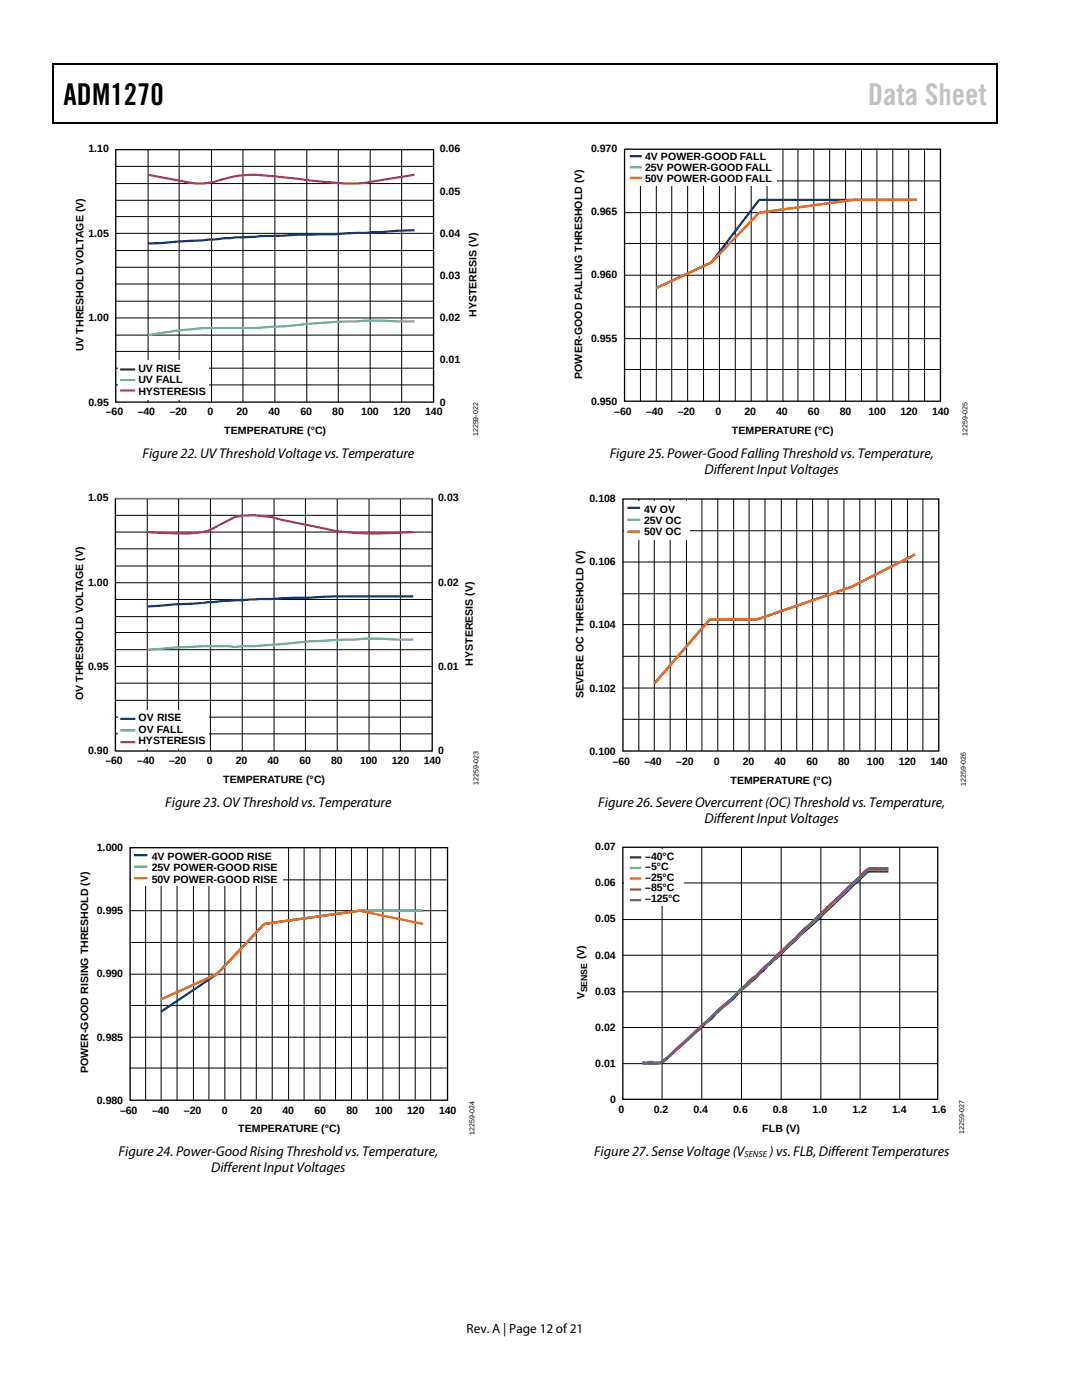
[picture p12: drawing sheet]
<svg xmlns="http://www.w3.org/2000/svg" width="216mm" height="279mm" viewBox="0 0 216 279" stroke-linecap="round" stroke-linejoin="round" font-family="sans-serif">
<path d="M10.5 12.7h.3v1h-.3zM10.5 12.7h.3v.3h-.3zM133.3 12.7h.3v.3h-.3zM198.8 12.7h.2v1h-.2zM198.8 12.7h.2v.3h-.2zM10.5 24.4h.3v.2h-.3zM133.1 24.4h.2v.2h-.2zM198.8 24.4h.2v.2h-.2z" fill="#000"/>
<path d="M10.7 13.7v10.7M10.8 12.8h122.5M133.6 12.8h65.2M198.9 13.7v10.7M10.8 24.5h188" fill="none" stroke="#000" stroke-width=".25"/>
<path d="M23.1 29.9h63.4v50.3h-63.4z" fill="none" stroke="#000" stroke-width=".26"/>
<g fill="none" stroke="#000" stroke-width=".2">
<path d="M23.1 40h63.4M23.1 36.6h63.4M23.1 33.2h63.4M29.6 29.9v50.3M35.7 29.9v50.3M42.2 29.9v50.3M48.5 29.9v50.3M54.8 29.9v50.3M61.2 29.9v50.3M67.5 29.9v50.3M73.9 29.9v50.3M80.1 29.9v50.3"/>
<path d="M23.1 56.7h63.4M23.1 53.3h63.4M23.1 50h63.4M23.1 43.2h63.4M23.1 46.6h63.4M23.1 76.8h63.4M23.1 73.5h63.4M23.1 70.1h63.4M23.1 66.9h63.4M23.1 60.1h63.4M23.1 63.5h63.4"/>
</g>
<path d="M82.7 46l-15.8 .7-14.9 .4-1 .2-3.9 .1-6.6 .6-10.9 .6" fill="none" stroke="#09347c" stroke-width=".44"/>
<path d="M82.7 64.2h-3.3a144.5 144.5 0 0 0-22.6 .9l-5.8 .4a81.5 81.5 0 0 0-15.9 .5l-5.5 .9" fill="none" stroke="#66b48b" stroke-width=".44"/>
<path d="M29.6 34.9l5.5 1a14.2 14.2 0 0 0 9.8-.2 21.3 21.3 0 0 1 9.3-.6l10.3 1.2a32.4 32.4 0 0 0 10.1-.1l8.1-1.3" fill="none" stroke="#e13353" stroke-width=".44"/>
<path d="M23.5 71.9h18.1v7.8h-18.1z" fill="#fff"/>
<path d="M24 73.7h3M82.5 119h-15.7l-15 .5-7.2 .4-4.2 .4-11 .7" fill="none" stroke="#09347c" stroke-width=".44"/>
<path d="M24 75.9h3M82.5 127.6l-6.6-.1a312 312 0 0 0-25.1 1.5h-2.6l-1.4 .1-1.1-.1h-5.3l-11 .7" fill="none" stroke="#66b48b" stroke-width=".44"/>
<path d="M24 78h3M29.4 106.2a57.6 57.6 0 0 0 11 0l1.1-.3 5.3-2.7a19.2 19.2 0 0 1 9.7 .6l5.2 1.1a53.1 53.1 0 0 0 17.5 1.5l3.3-.2" fill="none" stroke="#e13353" stroke-width=".44"/>
<path d="M23 99.5h63.2v50.4h-63.2z" fill="none" stroke="#000" stroke-width=".26"/>
<g fill="none" stroke="#000" stroke-width=".2">
<path d="M29.4 99.5v50.4M35.6 99.5v50.4M42 99.5v50.4M48.3 99.5v50.4M54.7 99.5v50.4M60.9 99.5v50.4M67.3 99.5v50.4M73.6 99.5v50.4M79.9 99.5v50.4M86.2 99.5h-63.2v50.4M23 119.6h63.2M23 113h63.2"/>
<path d="M23 109.5h63.2M23 106.2h63.2M23 102.8h63.2M23 116.3h63.2M23 139.8h63.2M23 136.3h63.2M23 129.7h63.2M23 126.2h63.2M23 123.1h63.2M23 133h63.2M23 146.5h63.2M23 143.1h63.2"/>
</g>
<path d="M86.2 99.5h-63.2v50.4" fill="none" stroke="#818181" stroke-width=".2"/>
<path d="M23.6 141.7h17.9v7.7h-17.9z" fill="#fff"/>
<path d="M24 143.5h3M84.4 181.8h-12.7l-19 2.6-9.4 10-11.2 7.5" fill="none" stroke="#09347c" stroke-width=".44"/>
<path d="M24 145.8h3M84.4 181.8h-12.7l-19 2.6-9.4 10-11.2 5" fill="none" stroke="#66b48b" stroke-width=".44"/>
<path d="M24 148.1h3" fill="none" stroke="#e13353" stroke-width=".44"/>
<g fill="none" stroke="#000" stroke-width=".2">
<path d="M25.9 175.6h63.2M29.1 169.3v50.2M32.1 169.3v50.2M35.3 169.3v50.2M38.6 169.3v50.2M41.7 169.3v50.2M44.9 169.3v50.2M48 169.3v50.2M51.1 169.3v50.2M54.3 169.3v50.2M57.6 169.3v50.2M60.7 169.3v50.2"/>
<path d="M63.9 169.3v50.2M67 169.3v50.2M70.1 169.3v50.2M73.3 169.3v50.2M76.4 169.3v50.2M79.7 169.3v50.2M82.8 169.3v50.2M85.9 169.3v50.2M25.9 188.1h63.2M25.9 194.4h63.2M25.9 181.8h63.2M25.9 213.2h63.2"/>
<path d="M25.9 200.7h63.2M25.9 207h63.2"/>
</g>
<path d="M84.4 184.4l-12.7-2.6-19 2.6-9.4 10-11.2 5" fill="none" stroke="#fd660d" stroke-width=".44"/>
<path d="M26.1 169.3h30.3v7.5h-30.3z" fill="#fff"/>
<path d="M182.9 39.9h-31.4l-9.5 12.5-11 5.1M26.8 170.7h2.6" fill="none" stroke="#09347c" stroke-width=".44"/>
<path d="M182.9 39.9h-12.6l-18.8 2.5-9.5 10-11 5.1M26.8 173h2.6" fill="none" stroke="#66b48b" stroke-width=".44"/>
<path d="M182.9 39.9h-12.6l-18.8 2.5-9.5 10-11 5.1M26.8 175.2h2.6" fill="none" stroke="#fd660d" stroke-width=".44"/>
<path d="M26 169.2h63.3v50.4h-63.3z" fill="none" stroke="#000" stroke-width=".26"/>
<g fill="none" stroke="#000" stroke-width=".2">
<path d="M124.6 36.1h63.1M127.8 29.8v50.3M131 29.8v50.3M134 29.8v50.3M137.2 29.8v50.3M140.4 29.8v50.3M143.5 29.8v50.3M146.7 29.8v50.3M149.9 29.8v50.3M153.1 29.8v50.3M156.2 29.8v50.3M159.2 29.8v50.3"/>
<path d="M162.4 29.8v50.3M165.6 29.8v50.3M168.7 29.8v50.3M171.9 29.8v50.3M175 29.8v50.3M178.1 29.8v50.3M181.3 29.8v50.3M184.5 29.8v50.3M124.6 48.6h63.1M124.6 54.9h63.1M124.6 42.4h63.1M124.6 73.7h63.1"/>
<path d="M124.6 61.3h63.1M124.6 67.6h63.1"/>
</g>
<path d="M124.6 29.8h30.4v7.3h-30.4z" fill="#fff"/>
<path d="M125.7 31.2h2.4M182.6 110.7l-12.6 6.4-18.9 6.5h-9.5l-11 12.8" fill="none" stroke="#09347c" stroke-width=".44"/>
<path d="M125.7 33.4h2.4M182.6 110.7l-12.6 6.4-18.9 6.5h-9.5l-11 12.8" fill="none" stroke="#66b48b" stroke-width=".44"/>
<path d="M125.7 35.5h2.4M182.6 110.7l-12.6 6.4-18.9 6.5h-9.5l-11 12.8" fill="none" stroke="#fd660d" stroke-width=".44"/>
<path d="M124.6 29.8h63.1v50.3h-63.1zM124.3 99.6h63v50.3h-63z" fill="none" stroke="#000" stroke-width=".26"/>
<g fill="none" stroke="#000" stroke-width=".2">
<path d="M127.5 99.6v50.3M130.6 99.6v50.3M133.7 99.6v50.3M137 99.6v50.3M140.1 99.6v50.3M143.2 99.6v50.3M146.4 99.6v50.3M149.5 99.6v50.3M152.6 99.6v50.3M155.9 99.6v50.3M159 99.6v50.3M162.1 99.6v50.3"/>
<path d="M165.2 99.6v50.3M168.4 99.6v50.3M171.6 99.6v50.3M174.6 99.6v50.3M177.9 99.6v50.3M181.1 99.6v50.3M184.2 99.6v50.3M124.3 118.5h63M124.3 105.9h63M124.3 112.2h63M124.3 131h63M124.3 137.3h63"/>
<path d="M124.3 124.6h63M124.3 143.6h63"/>
</g>
<path d="M124.7 99.9h13v7.8h-13z" fill="#fff"/>
<path d="M125.2 101.3h2.5M177.3 173.9l-4.2 .1-9.5 9.2-4 3.6-3.9 3.7-2.6 2.2-.8 1.1-4.5 4a22.4 22.4 0 0 1-3.9 3.6l-1.9 1.9-7.9 7a5.9 5.9 0 0 1-2.4 1.9l-3.5 .1" fill="none" stroke="#09347c" stroke-width=".44"/>
<path d="M125.2 103.7h2.5M177.3 173.6l-4.2 .1-18.4 17.6-21.5 19.8a3.1 3.1 0 0 1-2.1 1.1h-2.9" fill="none" stroke="#66b48b" stroke-width=".44"/>
<path d="M125.2 106.1h2.5M177.3 173.5l-4.2 .1-1.2 1.1-.5 .6-.6 .4-.9 .9-.5 .6-5.8 5.6-.6 .4-3.9 3.8-1.5 1.3-6.7 6.6-1.1 .8-4.9 4.7a22.4 22.4 0 0 0-3.9 3.6l-1.1 .8-6.7 6.3-1.1 .8-.4 .2h-3.5" fill="none" stroke="#fd660d" stroke-width=".44"/>
<path d="M124.3 169.1h62.8v50.3h-62.8z" fill="none" stroke="#000" stroke-width=".26"/>
<g fill="none" stroke="#000" stroke-width=".2">
<path d="M124.3 176.2h62.8M132.1 169.1v50.3M140 169.1v50.3M148 169.1v50.3M155.9 169.1v50.3M163.8 169.1v50.3M171.6 169.1v50.3M179.5 169.1v50.3M124.3 197.9h62.8M124.3 190.6h62.8M124.3 183.5h62.8M124.3 212.3h62.8"/>
<path d="M124.3 205.1h62.8"/>
</g>
<path d="M177.3 173.3h-3.9l-.5 .4-12.4 11.7-1.8 1.9-6 5.5-1.8 2-.7 .3-.9 .9-.5 .6-1 .8-1.9 1.9-3.1 2.7-3.8 3.8-6.4 5.7a1.35 1.35 0 0 1-1.5 .6h-2.9" fill="none" stroke="#e13353" stroke-width=".44"/>
<path d="M177.3 173.3h-3.9l-.5 .4-12.4 11.7-1.8 1.9-6 5.5-1.8 2-3.1 2.6a22.5 22.5 0 0 1-3.9 3.6l-10.7 10a3.1 3.1 0 0 1-2.1 1.1l-.9-.2-1.5 .2-.5-.2" fill="none" stroke="#583395" stroke-width=".44"/>
<path d="M124.6 169.4h11.8v11.4h-11.8z" fill="#fff"/>
<path d="M125.7 171.1h2.3" fill="none" stroke="#09347c" stroke-width=".44"/>
<path d="M125.7 173.2h2.3" fill="none" stroke="#66b48b" stroke-width=".44"/>
<path d="M125.7 175.3h2.3" fill="none" stroke="#fd660d" stroke-width=".44"/>
<path d="M125.7 177.5h2.3" fill="none" stroke="#e13353" stroke-width=".44"/>
<path d="M125.7 179.6h2.3" fill="none" stroke="#583395" stroke-width=".44"/>
<text font-size="6" x="12.7" y="20.9">ADM1270</text>
<text font-size="6" fill="#c1c1c1" x="173.2" y="20.9">Data Sheet</text>
<g font-size="2.8">
<text x="28.4" y="91.5">Figure 22. UV Threshold Voltage vs. Temperature</text>
<text x="121.7" y="91.5">Figure 25. Power-Good Falling Threshold vs. Temperature,</text>
<text x="140.6" y="94.7">Different Input Voltages</text>
<text x="33" y="161.1">Figure 23. OV Threshold vs. Temperature</text>
<text x="119.4" y="161.1">Figure 26. Severe Overcurrent (OC) Threshold vs. Temperature,</text>
<text x="140.6" y="164.3">Different Input Voltages</text>
<text x="23.7" y="230.8">Figure 24. Power-GoodRising Thresholdvs. Temperature,</text>
<text x="42.2" y="234">Different Input Voltages</text>
<text x="118.5" y="230.8">Figure 27. Sense Voltage (V</text>
<text x="153.5" y="230.8">)vs. FLB,DifferentTemperatures</text>
</g>
<text font-size="2.7" x="93.1" y="266">Rev. A | Page 12 of 21</text>
<g font-size="2.1">
<text x="17.6" y="30.4">1.10</text>
<text x="87.7" y="30.4">0.06</text>
<text x="117.9" y="30.3">0.970</text>
<text x="128.7" y="32">4V POWER-GOOD FALL</text>
<text x="128.7" y="34.1">25V POWER-GOOD FALL</text>
<text x="87.7" y="38.9">0.05</text>
<text x="128.7" y="36.2">50V POWER-GOOD FALL</text>
<text x="17.6" y="47.3">1.05</text>
<text x="87.7" y="47.3">0.04</text>
<text x="117.9" y="42.9">0.965</text>
<text x="87.7" y="55.7">0.03</text>
<text x="117.9" y="55.6">0.960</text>
<text x="17.6" y="64.1">1.00</text>
<text x="87.7" y="64.1">0.02</text>
<text x="95.1" y="63.2" transform="rotate(-90 95.1 63.2)">HYSTERESIS (V)</text>
<text x="16.7" y="70.1" transform="rotate(-90 16.7 70.1)">UV THRESHOLD VOLTAGE (V)</text>
<text x="117.9" y="68.2">0.955</text>
<text x="27.6" y="74.2">UV RISE</text>
<text x="27.6" y="76.5">UV FALL</text>
<text x="87.7" y="72.5">0.01</text>
<text x="116.1" y="75.6" transform="rotate(-90 116.1 75.6)">POWER-GOOD FALLING THRESHOLD (V)</text>
<text x="17.6" y="80.9">0.95</text>
<text x="21.1" y="82.9">–60</text>
<text x="27.5" y="82.9">–40</text>
<text x="27.6" y="78.8">HYSTERESIS</text>
<text x="33.9" y="82.9">–20</text>
<text x="41.4" y="82.9">0</text>
<text x="47.2" y="82.9">20</text>
<text x="53.6" y="82.9">40</text>
<text x="59.9" y="82.9">60</text>
<text x="66.3" y="82.9">80</text>
<text x="72.1" y="82.9">100</text>
<text x="78.5" y="82.9">120</text>
<text x="84.8" y="82.9">140</text>
<text x="87.7" y="80.9">0</text>
<text x="117.9" y="80.8">0.950</text>
<text x="122.6" y="82.8">–60</text>
<text x="128.9" y="82.8">–40</text>
<text x="135.3" y="82.8">–20</text>
<text x="142.8" y="82.8">0</text>
<text x="148.5" y="82.8">20</text>
<text x="154.9" y="82.8">40</text>
<text x="161.2" y="82.8">60</text>
<text x="167.6" y="82.8">80</text>
<text x="173.3" y="82.8">100</text>
<text x="179.7" y="82.8">120</text>
<text x="186" y="82.8">140</text>
<text x="44.7" y="86.7">TEMPERATURE (°C)</text>
<text x="146.1" y="86.6">TEMPERATURE (°C)</text>
<text x="17.6" y="100">1.05</text>
<text x="87.4" y="100.1">0.03</text>
<text x="117.6" y="100.1">0.108</text>
<text x="128.5" y="102.5">4V OV</text>
<text x="128.5" y="104.6">25V OC</text>
<text x="128.5" y="106.7">50V OC</text>
<text x="117.6" y="112.8">0.106</text>
<text x="17.6" y="116.9">1.00</text>
<text x="87.4" y="116.9">0.02</text>
<text x="117.6" y="125.4">0.104</text>
<text x="17.6" y="133.7">0.95</text>
<text x="87.4" y="133.7">0.01</text>
<text x="94.4" y="132.8" transform="rotate(-90 94.4 132.8)">HYSTERESIS (V)</text>
<text x="16.6" y="139.8" transform="rotate(-90 16.6 139.8)">OV THRESHOLD VOLTAGE (V)</text>
<text x="27.6" y="143.9">OV RISE</text>
<text x="116.4" y="139.2" transform="rotate(-90 116.4 139.2)">SEVERE OC THRESHOLD (V)</text>
<text x="117.6" y="138">0.102</text>
<text x="27.6" y="146.2">OV FALL</text>
<text x="27.6" y="148.5">HYSTERESIS</text>
<text x="17.6" y="150.6">0.90</text>
<text x="21" y="152.5">–60</text>
<text x="27.4" y="152.5">–40</text>
<text x="33.7" y="152.5">–20</text>
<text x="41.3" y="152.5">0</text>
<text x="47" y="152.5">20</text>
<text x="53.4" y="152.5">40</text>
<text x="59.7" y="152.5">60</text>
<text x="66.1" y="152.5">80</text>
<text x="71.8" y="152.5">100</text>
<text x="78.2" y="152.5">120</text>
<text x="84.5" y="152.5">140</text>
<text x="87.4" y="150.5">0</text>
<text x="117.6" y="150.6">0.100</text>
<text x="122.3" y="152.6">–60</text>
<text x="128.6" y="152.6">–40</text>
<text x="134.9" y="152.6">–20</text>
<text x="142.5" y="152.6">0</text>
<text x="148.2" y="152.6">20</text>
<text x="154.6" y="152.6">40</text>
<text x="160.9" y="152.6">60</text>
<text x="167.2" y="152.6">80</text>
<text x="173" y="152.6">100</text>
<text x="179.3" y="152.6">120</text>
<text x="185.7" y="152.6">140</text>
<text x="44.6" y="156.3">TEMPERATURE (°C)</text>
<text x="145.7" y="156.4">TEMPERATURE (°C)</text>
<text x="19.3" y="169.8">1.000</text>
<text x="30.3" y="171.6">4V POWER-GOOD RISE</text>
<text x="30.3" y="173.9">25V POWER-GOOD RISE</text>
<text x="118.8" y="169.7">0.07</text>
<text x="128.8" y="171.5">–40°C</text>
<text x="128.8" y="173.7">–5°C</text>
<text x="30.3" y="176.1">50V POWER-GOOD RISE</text>
<text x="118.8" y="176.9">0.06</text>
<text x="128.8" y="175.8">–25°C</text>
<text x="128.8" y="177.9">–85°C</text>
<text x="128.8" y="180">–125°C</text>
<text x="19.3" y="182.4">0.995</text>
<text x="118.8" y="184.1">0.05</text>
<text x="116.6" y="191.5" transform="rotate(-90 116.6 191.5)">(V)</text>
<text x="118.8" y="191.3">0.04</text>
<text x="19.3" y="195">0.990</text>
<text x="116.6" y="199.4" transform="rotate(-90 116.6 199.4)">V</text>
<text x="118.8" y="198.5">0.03</text>
<text x="19.3" y="207.7">0.985</text>
<text x="118.8" y="205.7">0.02</text>
<text x="17.6" y="214.2" transform="rotate(-90 17.6 214.2)">POWER-GOOD RISING THRESHOLD (V)</text>
<text x="118.8" y="213">0.01</text>
<text x="19.3" y="220.3">0.980</text>
<text x="121.7" y="220.2">0</text>
<text x="24" y="222.2">–60</text>
<text x="30.3" y="222.2">–40</text>
<text x="36.7" y="222.2">–20</text>
<text x="44.2" y="222.2">0</text>
<text x="47.5" y="226">TEMPERATURE (°C)</text>
<text x="50" y="222.2">20</text>
<text x="56.4" y="222.2">40</text>
<text x="62.7" y="222.2">60</text>
<text x="69.1" y="222.2">80</text>
<text x="74.9" y="222.2">100</text>
<text x="81.2" y="222.2">120</text>
<text x="87.6" y="222.2">140</text>
<text x="123.4" y="222.1">0</text>
<text x="130.5" y="222.1">0.2</text>
<text x="138.4" y="222.1">0.4</text>
<text x="146.3" y="222.1">0.6</text>
<text x="152.1" y="225.9">FLB (V)</text>
<text x="154.2" y="222.1">0.8</text>
<text x="162.2" y="222.1">1.0</text>
<text x="170.1" y="222.1">1.2</text>
<text x="178" y="222.1">1.4</text>
<text x="185.9" y="222.1">1.6</text>
</g>
<g font-size="1.8">
<text x="117.2" y="198" transform="rotate(-90 117.2 198)">SENSE</text>
<text x="148.5" y="231">SENSE</text>
</g>
<g font-size="1.4">
<text x="95.4" y="87.1" transform="rotate(-90 95.4 87.1)">12259-022</text>
<text x="193.1" y="87" transform="rotate(-90 193.1 87)">12259-025</text>
<text x="95.5" y="156.7" transform="rotate(-90 95.5 156.7)">12259-023</text>
<text x="192.7" y="156.8" transform="rotate(-90 192.7 156.8)">12259-026</text>
<text x="94.7" y="226.4" transform="rotate(-90 94.7 226.4)">12259-024</text>
<text x="192.4" y="226.3" transform="rotate(-90 192.4 226.3)">12259-027</text>
</g>
</svg>
